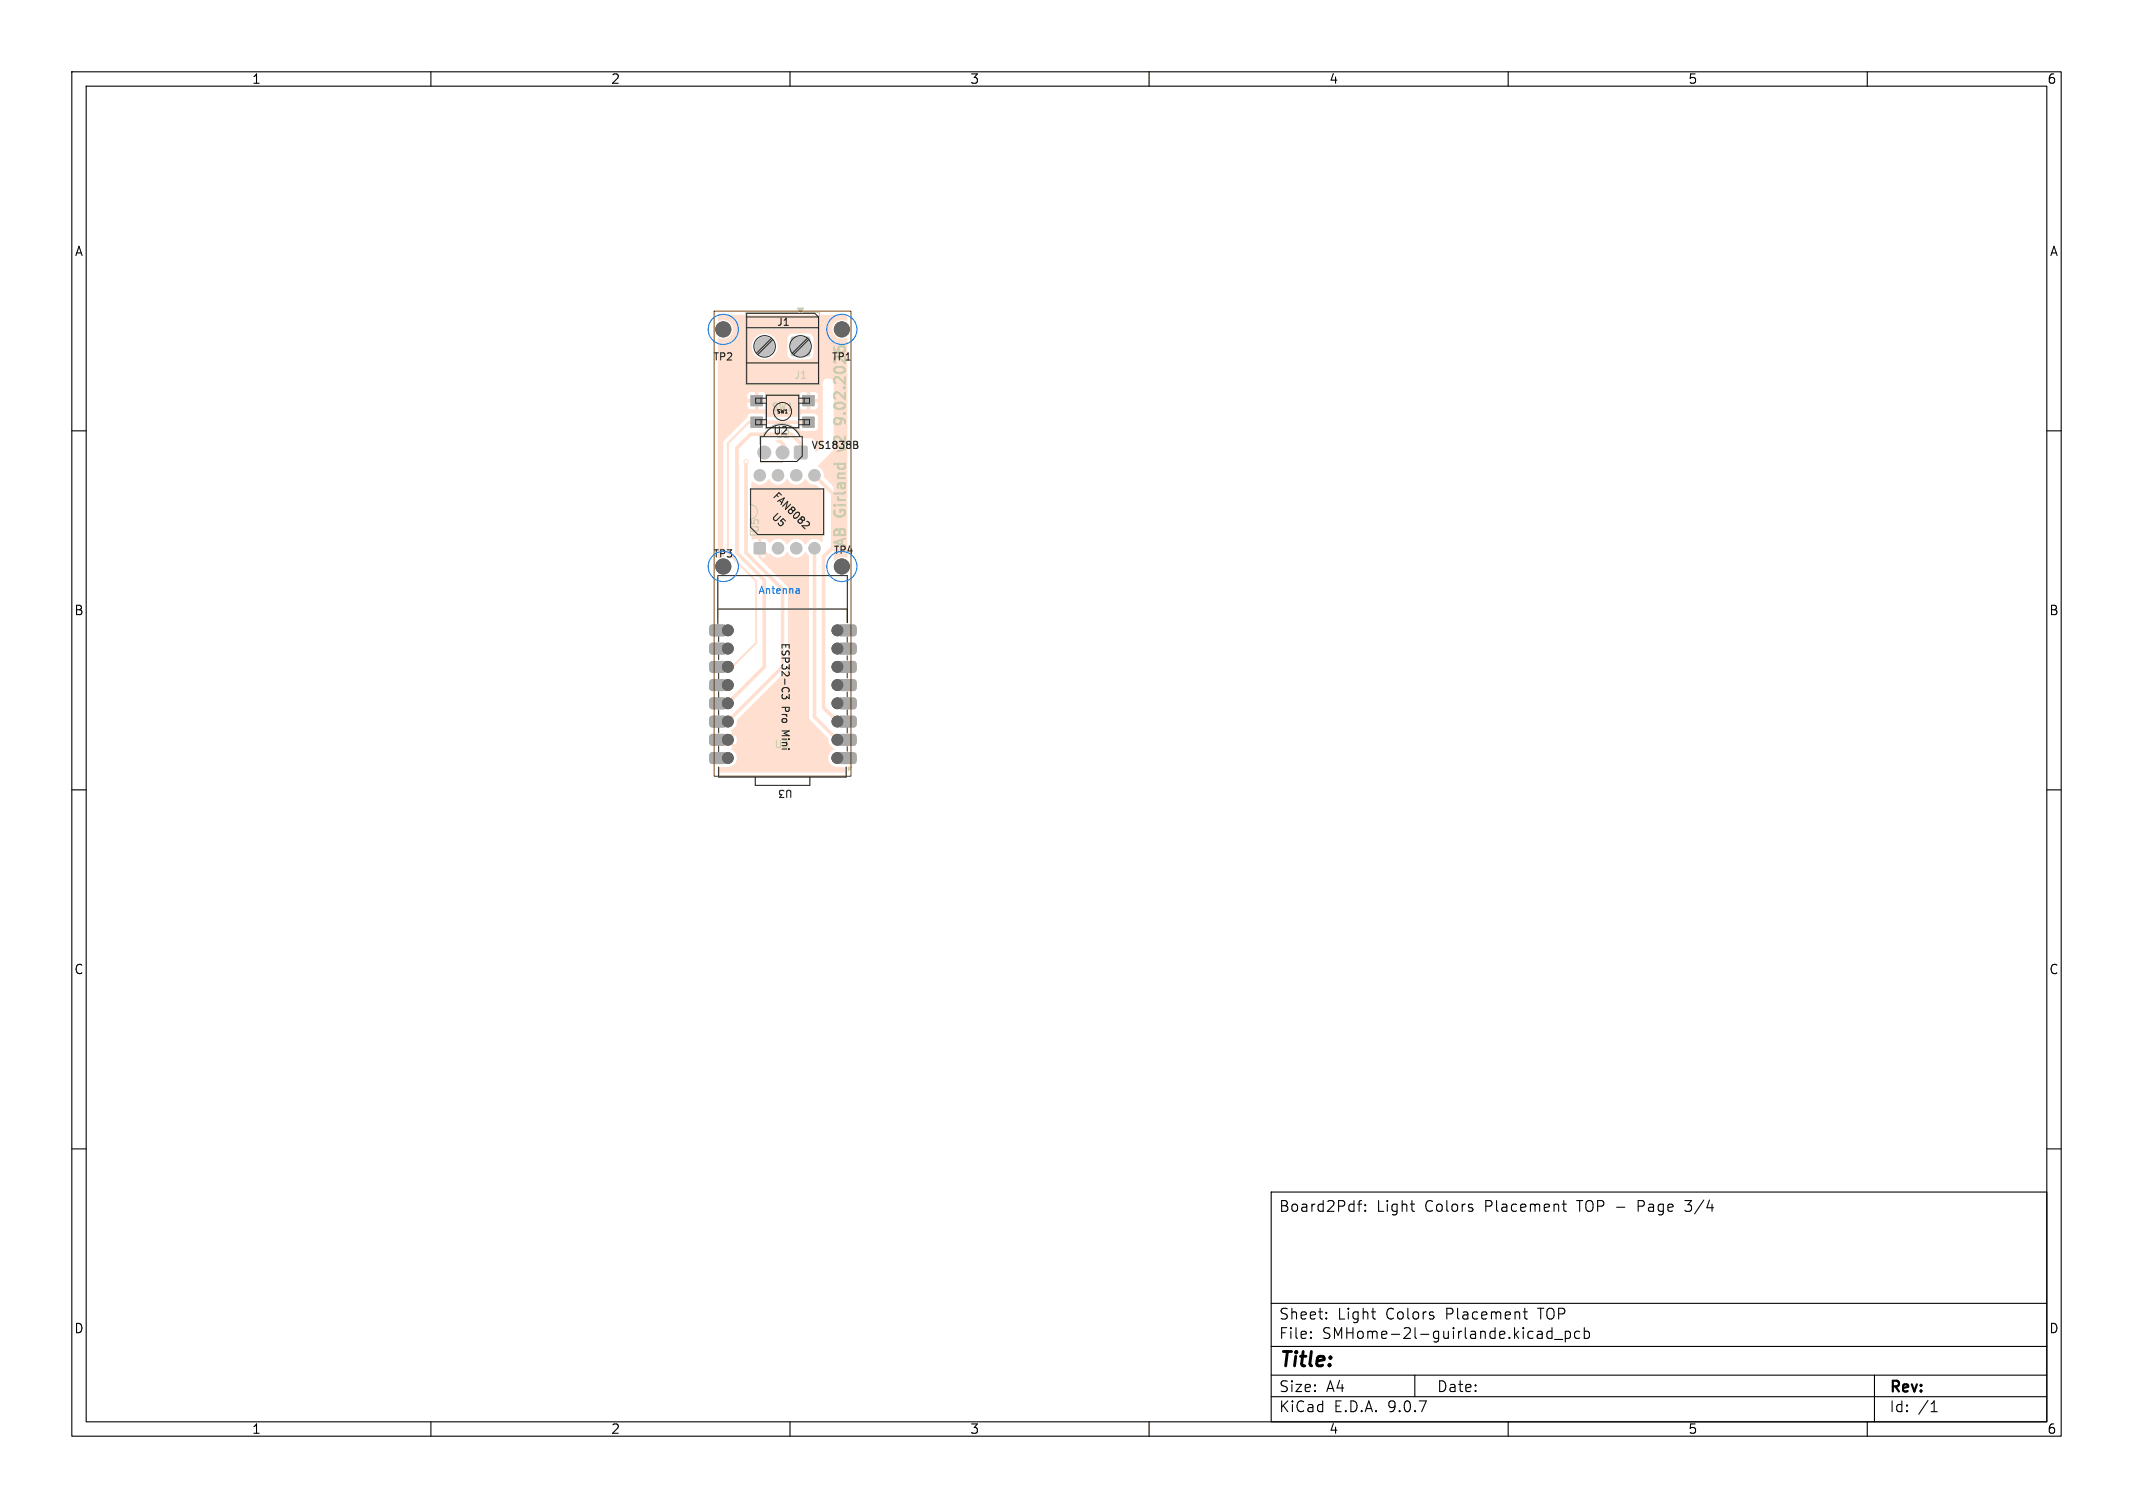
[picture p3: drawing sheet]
<svg xmlns="http://www.w3.org/2000/svg" width="297mm" height="210mm" viewBox="0 0 297 210" stroke-linecap="round" stroke-linejoin="round" font-family="sans-serif">
<g fill="#ffe0d0" stroke="#ffe0d0" stroke-width=".14">
<path d="M105.1 75.6h.1h1.3l.1 .2-.1 1.3-.2 .1-1.2-.1-.1-.2z"/>
<path d="M111.8 58.1h1.6v1.4h-1.6z"/>
<path d="M104.6 58.1h1.6v1.4h-1.6z"/>
<path d="M111.8 55.1h1.6v1.4h-1.6z"/>
<path d="M104.6 55.1h1.6v1.4h-1.6z"/>
<path d="M110.2 47l.2-.1 2.3 .1 .1 .2-.1 2.3h-.2h-2.3v-.2z"/>
<path d="M99 87.1l.2-.1 1.7 .1 .2 .3-.1 1-.3 .2-1.7-.1-.2-.3v-.9z"/>
<path d="M99 89.6h.2h1.7l.2 .4-.1 .9-.3 .2-1.7-.1-.2-.3v-.9z"/>
<path d="M99 92.2l.2-.1 1.7 .1 .2 .3-.1 1-.3 .1h-1.7l-.2-.3v-.9z"/>
<path d="M99 94.7h.2h1.7l.2 .3-.1 1-.3 .2-1.7-.1-.2-.3v-.9z"/>
<path d="M99 97.3l.2-.1 1.7 .1 .2 .3-.1 1-.3 .1-1.7-.1-.2-.3v-.8z"/>
<path d="M116.9 104.9l.2-.1 2 .1 .1 .3-.1 1-.3 .1h-1.9l-.2-.3v-.9z"/>
<path d="M116.9 102.3h.2h2l.1 .4-.1 .9-.3 .2-1.9-.1-.2-.3v-.9z"/>
<path d="M116.9 99.8l.2-.1 2 .1 .1 .3-.1 1-.3 .2-1.9-.1-.2-.3v-.9z"/>
<path d="M116.9 97.3l.2-.1 2 .1 .1 .3-.1 1-.3 .1-1.9-.1-.2-.3v-.8z"/>
<path d="M116.9 94.7h.2h2l.1 .3-.1 1-.3 .2-1.9-.1-.2-.3v-.9z"/>
<path d="M116.9 92.2l.2-.1 2 .1 .1 .3-.1 1-.3 .1h-1.9l-.2-.3v-.9z"/>
<path d="M116.9 89.6h.2h2l.1 .4-.1 .9-.3 .2-1.9-.1-.2-.3v-.9z"/>
<path d="M116.9 87.1l.2-.1 2 .1 .1 .3-.1 1-.3 .2-1.9-.1-.2-.3v-.9z"/>
<path d="M99 99.8l.2-.1 1.7 .1 .2 .3-.1 1-.3 .2-1.7-.1-.2-.3v-.9z"/>
<path d="M99 104.9l.2-.1 1.7 .1 .2 .3-.1 1-.3 .1h-1.7l-.2-.3v-.9z"/>
<path d="M99 102.3h.2h1.7l.2 .4-.1 .9-.3 .2-1.7-.1-.2-.3v-.9z"/>
<path d="M110.7 62.2l.2-.1 1.4 .1 .1 .2-.1 1.4-.1 .1-1.5-.1-.1-.1z"/>
<circle cx="108.3" cy="76.4" r=".8"/>
<circle cx="110.9" cy="76.4" r=".8"/>
<circle cx="113.4" cy="76.4" r=".8"/>
<circle cx="113.4" cy="66.2" r=".8"/>
<circle cx="110.9" cy="66.2" r=".8"/>
<circle cx="108.3" cy="66.2" r=".8"/>
<circle cx="105.8" cy="66.2" r=".8"/>
<circle cx="106.5" cy="48.2" r="1.3"/>
<circle cx="101.3" cy="87.8" r=".75"/>
<circle cx="101.3" cy="90.3" r=".75"/>
<circle cx="101.3" cy="92.9" r=".75"/>
<circle cx="101.3" cy="95.4" r=".75"/>
<circle cx="101.3" cy="97.9" r=".75"/>
<circle cx="116.6" cy="105.6" r=".75"/>
<circle cx="116.6" cy="103" r=".75"/>
<circle cx="116.6" cy="100.5" r=".75"/>
<circle cx="116.6" cy="97.9" r=".75"/>
<circle cx="116.6" cy="95.4" r=".75"/>
<circle cx="116.6" cy="92.9" r=".75"/>
<circle cx="116.6" cy="90.3" r=".75"/>
<circle cx="116.6" cy="87.8" r=".75"/>
<circle cx="101.3" cy="100.5" r=".75"/>
<circle cx="101.3" cy="105.6" r=".75"/>
<circle cx="101.3" cy="103" r=".75"/>
<circle cx="109" cy="63" r=".9"/>
<circle cx="106.4" cy="63" r=".9"/>
<circle cx="103.9" cy="64.3" r=".3"/>
</g>
<path d="M105.4 55.8h7.2M105.4 58.8h7.2M103.9 64.3v12.7l5.1 5.1v10.8l-7.7 7.6M105.8 76.4l4.4 4.4v13.3l-8.9 8.9h-1.3M111.5 63v-1.2l-1.3-1.3h-5.7l-1.9 1.9v14.6l3.8 3.8v12.1l-5.1 5M113.4 66.2l2.6 2.5v7.6l-1.3 1.2v21.1l1.9 1.9M113.4 76.4v23.4l3.2 3.2M115.4 99.3h.1" fill="none" stroke="#ffe0d0" stroke-width=".5"/>
<path d="M105.4 58.8h-1.1l-3 2.9v15.3l4 3.9v8.7l-3.3 3.3h-1.7M100 100.5h1.3M100 100.5h.1" fill="none" stroke="#ffe0d0" stroke-width=".3"/>
<path d="M106.5 48.2l.3 .4" fill="none" stroke="#ffe0d0" stroke-width=".8"/>
<g fill="#ffe0d0">
<path d="M105.5 76.7l.2 .1 .3-.1v1a.98 .98 0 0 0 1.2-.6 1.44 1.44 0 0 0 2.4-.2 1.42 1.42 0 0 0 1.3 .8 1.42 1.42 0 0 0 1.2-.8l.6 .6v22.4l.1 .4 2.6 2.6a1.33 1.33 0 0 0 .8 1.3v.1a1.35 1.35 0 0 0-.3 2.3l.6 .2 1.4 .1 .1 .6-17.9 .1-.1-.1v-.7h.9a1.3 1.3 0 0 0 1.6-.8 1.3 1.3 0 0 0-.7-1.6v-.2l.2-.1-.6-.7h.2l.2-.3 .6 .6a1.24 1.24 0 0 0 0-1.4l-.6 .7-.2-.3-.2-.1 .6-.6-.2-.2v-.1a1.43 1.43 0 0 0 .8-1.4l6.9-7 .2-.4v-11.1l-.2-.2-3.9-4z"/>
<path d="M100 43.9l17.9-.1 .1 .2v.6l-.2 .1a1.31 1.31 0 0 0-1.9 1.2 1.31 1.31 0 0 0 2 1.1l.1 .1v30.5l-.2 .1a1.46 1.46 0 0 0-1.7 .3v-.1v-9.9l-.2-.4-1.2-1.1v-.2a1.53 1.53 0 0 0-.8-1.4l2-2 .2-.4v-8.8a.81 .81 0 0 0-.8-1 .81 .81 0 0 0-.7 1.1v8.2l-.9 .9-.2-.1v-1.2l-.2-.4-.4-.2h-1.1l-1.4-1.3 .1-.1h.7l.2 .3 .3 .1 1.9-.1 .3-.3v-1.6l-.3-.3-1.9-.1-.5 .5h-4.4l-.5-.5h-1.8a.59 .59 0 0 0-.5 .6l-3.2 3.1-.1 .4v15.4a.29 .29 0 0 1 0 .5l-.6 .1-.2-.1v-21h4.2l.1 .3 .3 .1h1.8l.2-.1 .2-.3h4.6l.1 .3 .3 .1h1.7l.3-.1 .2-.3v-.5h-1.1v.9h-.5v-.9h-1v.5h-4.6v-.5h-1.1v.9h-.5v-.9h-1v.5h-4.2v-1.5h4.2v.5h2.6v-.5h4.6v.5h2.6l-.1-.7-.4-.3h-.6v1h-.5v-1l-.8 .1-.2 .4h-4.6l-.3-.4-.8-.1v1h-.5v-1l-.8 .1-.2 .4h-4.2v-7h4.8v.3a1.8 1.8 0 0 0 2.4 1.5 1.8 1.8 0 0 0 .8-2.8h1.8v2.2a.74 .74 0 0 0 .7 .7h2.3l.4-.2 .2-.5v-2.2l-.2-.4-.4-.3h-2.3l-.5 .2-.2 .5h-1.8a1.8 1.8 0 0 0-2-.6 1.8 1.8 0 0 0-1.2 1.6h-4.8v-1a.29 .29 0 0 1 .5 0 1.31 1.31 0 0 0 1.6-1.4 1.31 1.31 0 0 0-1.9-1l-.2-.1z"/>
<path d="M104.7 67.1h.1a1.41 1.41 0 0 0 2.3-.4 1.43 1.43 0 0 0 2.5 0 1.43 1.43 0 0 0 2.5 0 1.62 1.62 0 0 0 1.6 .8l.9 1v6.9l-.2 .1a1.41 1.41 0 0 0-2.3 .3 1.42 1.42 0 0 0-1.2-.8 1.42 1.42 0 0 0-1.3 .8 1.44 1.44 0 0 0-2.5-.2 1.01 1.01 0 0 0-1.1-.5v.9h-.2h-.3v-.9h-.4l-.3 .1-.2-.1z"/>
<path d="M108.2 63.2h.2l.8-.7v.2l.3 .2-.7 .6h-.6l-.1-.1z"/>
<path d="M108.1 61.3l.7-.1 .7 .8-.3 .2v.1l-.8-.6a.31 .31 0 0 1-.4-.4z"/>
</g>
<g fill="#fff" stroke="#fff" stroke-width=".14">
<circle cx="103.9" cy="64.3" r=".15"/>
<circle cx="100.7" cy="78.9" r="1.05"/>
<circle cx="117.2" cy="45.9" r="1.05"/>
<circle cx="105.8" cy="76.4" r=".4"/>
<circle cx="108.3" cy="76.4" r=".4"/>
<circle cx="110.9" cy="76.4" r=".4"/>
<circle cx="113.4" cy="76.4" r=".4"/>
<circle cx="113.4" cy="66.2" r=".4"/>
<circle cx="110.9" cy="66.2" r=".4"/>
<circle cx="108.3" cy="66.2" r=".4"/>
<circle cx="105.8" cy="66.2" r=".4"/>
<circle cx="111.5" cy="48.2" r=".65"/>
<circle cx="106.5" cy="48.2" r=".65"/>
<circle cx="101.3" cy="87.8" r=".42"/>
<circle cx="101.3" cy="90.3" r=".42"/>
<circle cx="101.3" cy="92.9" r=".42"/>
<circle cx="101.3" cy="95.4" r=".42"/>
<circle cx="101.3" cy="97.9" r=".42"/>
<circle cx="116.6" cy="105.6" r=".42"/>
<circle cx="116.6" cy="103" r=".42"/>
<circle cx="116.6" cy="100.5" r=".42"/>
<circle cx="116.6" cy="97.9" r=".42"/>
<circle cx="116.6" cy="95.4" r=".42"/>
<circle cx="116.6" cy="92.9" r=".42"/>
<circle cx="116.6" cy="90.3" r=".42"/>
<circle cx="116.6" cy="87.8" r=".42"/>
<circle cx="101.3" cy="100.5" r=".42"/>
<circle cx="101.3" cy="105.6" r=".42"/>
<circle cx="101.3" cy="103" r=".42"/>
<circle cx="100.7" cy="45.9" r="1.05"/>
<circle cx="117.2" cy="78.9" r="1.05"/>
<circle cx="111.5" cy="63" r=".45"/>
<circle cx="109" cy="63" r=".45"/>
<circle cx="106.4" cy="63" r=".45"/>
</g>
<g fill="#c0c0c0" stroke="#c0c0c0" stroke-width=".14">
<path d="M105.1 75.6h.1h1.3l.1 .2-.1 1.3-.2 .1-1.2-.1-.1-.2z"/>
<path d="M111.8 58.1h1.6v1.4h-1.6z"/>
<path d="M104.6 58.1h1.6v1.4h-1.6z"/>
<path d="M111.8 55.1h1.6v1.4h-1.6z"/>
<path d="M104.6 55.1h1.6v1.4h-1.6z"/>
<path d="M110.2 47l.2-.1 2.3 .1 .1 .2-.1 2.3h-.2h-2.3v-.2z"/>
<path d="M99 87.1l.2-.1 1.7 .1 .2 .3-.1 1-.3 .2-1.7-.1-.2-.3v-.9z"/>
<path d="M99 89.6h.2h1.7l.2 .4-.1 .9-.3 .2-1.7-.1-.2-.3v-.9z"/>
<path d="M99 92.2l.2-.1 1.7 .1 .2 .3-.1 1-.3 .1h-1.7l-.2-.3v-.9z"/>
<path d="M99 94.7h.2h1.7l.2 .3-.1 1-.3 .2-1.7-.1-.2-.3v-.9z"/>
<path d="M99 97.3l.2-.1 1.7 .1 .2 .3-.1 1-.3 .1-1.7-.1-.2-.3v-.8z"/>
<path d="M116.9 104.9l.2-.1 2 .1 .1 .3-.1 1-.3 .1h-1.9l-.2-.3v-.9z"/>
<path d="M116.9 102.3h.2h2l.1 .4-.1 .9-.3 .2-1.9-.1-.2-.3v-.9z"/>
<path d="M116.9 99.8l.2-.1 2 .1 .1 .3-.1 1-.3 .2-1.9-.1-.2-.3v-.9z"/>
<path d="M116.9 97.3l.2-.1 2 .1 .1 .3-.1 1-.3 .1-1.9-.1-.2-.3v-.8z"/>
<path d="M116.9 94.7h.2h2l.1 .3-.1 1-.3 .2-1.9-.1-.2-.3v-.9z"/>
<path d="M116.9 92.2l.2-.1 2 .1 .1 .3-.1 1-.3 .1h-1.9l-.2-.3v-.9z"/>
<path d="M116.9 89.6h.2h2l.1 .4-.1 .9-.3 .2-1.9-.1-.2-.3v-.9z"/>
<path d="M116.9 87.1l.2-.1 2 .1 .1 .3-.1 1-.3 .2-1.9-.1-.2-.3v-.9z"/>
<path d="M99 99.8l.2-.1 1.7 .1 .2 .3-.1 1-.3 .2-1.7-.1-.2-.3v-.9z"/>
<path d="M99 104.9l.2-.1 1.7 .1 .2 .3-.1 1-.3 .1h-1.7l-.2-.3v-.9z"/>
<path d="M99 102.3h.2h1.7l.2 .4-.1 .9-.3 .2-1.7-.1-.2-.3v-.9z"/>
<path d="M110.7 62.2l.2-.1 1.4 .1 .1 .2-.1 1.4-.1 .1-1.5-.1-.1-.1z"/>
<circle cx="108.3" cy="76.4" r=".8"/>
<circle cx="110.9" cy="76.4" r=".8"/>
<circle cx="113.4" cy="76.4" r=".8"/>
<circle cx="113.4" cy="66.2" r=".8"/>
<circle cx="110.9" cy="66.2" r=".8"/>
<circle cx="108.3" cy="66.2" r=".8"/>
<circle cx="105.8" cy="66.2" r=".8"/>
<circle cx="106.5" cy="48.2" r="1.3"/>
<circle cx="101.3" cy="87.8" r=".75"/>
<circle cx="101.3" cy="90.3" r=".75"/>
<circle cx="101.3" cy="92.9" r=".75"/>
<circle cx="101.3" cy="95.4" r=".75"/>
<circle cx="101.3" cy="97.9" r=".75"/>
<circle cx="116.6" cy="105.6" r=".75"/>
<circle cx="116.6" cy="103" r=".75"/>
<circle cx="116.6" cy="100.5" r=".75"/>
<circle cx="116.6" cy="97.9" r=".75"/>
<circle cx="116.6" cy="95.4" r=".75"/>
<circle cx="116.6" cy="92.9" r=".75"/>
<circle cx="116.6" cy="90.3" r=".75"/>
<circle cx="116.6" cy="87.8" r=".75"/>
<circle cx="101.3" cy="100.5" r=".75"/>
<circle cx="101.3" cy="105.6" r=".75"/>
<circle cx="101.3" cy="103" r=".75"/>
<circle cx="109" cy="63" r=".9"/>
<circle cx="106.4" cy="63" r=".9"/>
</g>
<g fill="#a8a8a8" stroke="#a8a8a8" stroke-width=".14">
<path d="M111.8 58.1h1.6v1.4h-1.6z"/>
<path d="M104.6 58.1h1.6v1.4h-1.6z"/>
<path d="M111.8 55.1h1.6v1.4h-1.6z"/>
<path d="M104.6 55.1h1.6v1.4h-1.6z"/>
<path d="M99 87.1l.2-.1 1.7 .1 .2 .3-.1 1-.3 .2-1.7-.1-.2-.3v-.9z"/>
<path d="M99 89.6h.2h1.7l.2 .4-.1 .9-.3 .2-1.7-.1-.2-.3v-.9z"/>
<path d="M99 92.2l.2-.1 1.7 .1 .2 .3-.1 1-.3 .1h-1.7l-.2-.3v-.9z"/>
<path d="M99 94.7h.2h1.7l.2 .3-.1 1-.3 .2-1.7-.1-.2-.3v-.9z"/>
<path d="M99 97.3l.2-.1 1.7 .1 .2 .3-.1 1-.3 .1-1.7-.1-.2-.3v-.8z"/>
<path d="M116.9 104.9l.2-.1 2 .1 .1 .3-.1 1-.3 .1h-1.9l-.2-.3v-.9z"/>
<path d="M116.9 102.3h.2h2l.1 .4-.1 .9-.3 .2-1.9-.1-.2-.3v-.9z"/>
<path d="M116.9 99.8l.2-.1 2 .1 .1 .3-.1 1-.3 .2-1.9-.1-.2-.3v-.9z"/>
<path d="M116.9 97.3l.2-.1 2 .1 .1 .3-.1 1-.3 .1-1.9-.1-.2-.3v-.8z"/>
<path d="M116.9 94.7h.2h2l.1 .3-.1 1-.3 .2-1.9-.1-.2-.3v-.9z"/>
<path d="M116.9 92.2l.2-.1 2 .1 .1 .3-.1 1-.3 .1h-1.9l-.2-.3v-.9z"/>
<path d="M116.9 89.6h.2h2l.1 .4-.1 .9-.3 .2-1.9-.1-.2-.3v-.9z"/>
<path d="M116.9 87.1l.2-.1 2 .1 .1 .3-.1 1-.3 .2-1.9-.1-.2-.3v-.9z"/>
<path d="M99 99.8l.2-.1 1.7 .1 .2 .3-.1 1-.3 .2-1.7-.1-.2-.3v-.9z"/>
<path d="M99 104.9l.2-.1 1.7 .1 .2 .3-.1 1-.3 .1h-1.7l-.2-.3v-.9z"/>
<path d="M99 102.3h.2h1.7l.2 .4-.1 .9-.3 .2-1.7-.1-.2-.3v-.9z"/>
</g>
<path d="M116.2 58.4v.4l.2 .3h.4l.2-.2 .1-.1-.1-.4M117.3 58.3a.53 .53 0 0 1 .4 .6" fill="none" stroke="#cca" stroke-width=".3"/>
<g fill="none" stroke="#cca" stroke-width=".14">
<path d="M103.8 44.1h10.3M103.8 45.6h10.3M103.8 50.5h10.3M106.6 55.3v-.4h4.7v.4M106.6 56.3v2M106.6 59.3v.4h4.7v-.4M111.2 43.5h-7.4v10.1h10.3v-10.1h-2.3M111.3 56.3v2M104.5 68h10.2v6.5h-10.2v-2.2a1 1 0 0 0 1-1 1 1 0 0 0-1-1zM105.9 64.4h3.1M111.7 60.7h-.2a2.82 2.82 0 0 0-2.6-1.7 2.82 2.82 0 0 0-2.6 1.7h-.5v1.2M99.9 86v-5.8h18.1v6.5"/>
<path d="M118 84.8h-18v1.9M100.1 106.8v1.3h17.8v-1.3M105.2 108.1v1.3h7.6v-1.3"/>
</g>
<g fill="#cca" stroke="#cca" stroke-width=".14">
<path d="M111 42.9h.9l-.4 .6z"/>
<path d="M118.1 106.8h.5l-.5 .5z"/>
</g>
<path d="M112.5 72.6l.2 .4-.2 .2M119.2 61.5l.2 .1-.2 .3 .2 .1 .1 .3-.2 .2h-.4M109 96.7l-.1 .4 .2 .2h.3l.1-.3 .4 .3v-.6" fill="none" stroke="#222" stroke-width=".15"/>
<g fill="none" stroke="#222" stroke-width=".14">
<path d="M104 43.6h9.5l.5 .5v9.3h-10zM104 44.1h10M104 45.6h10M104 50.5h10M106 55.5v.7M106 58.5v.7M106.7 55.5h-1.5v.7h1.5M106.7 58.5h-1.5v.7h1.5M106.7 55.1h4.5v4.5h-4.5zM107.4 47.1l-2.1 2.1M107.6 47.3l-2.1 2.1M111.2 55.5h1.5v.7h-1.5"/>
<path d="M111.2 58.5h1.5v.7h-1.5M112 55.5v.7M112 58.5v.7M112.4 47.1l-2.1 2.1M112.6 47.3l-2.1 2.1M104.5 73.4v-5.3h10.2v6.3h-9.2M105.9 60.8h5.8v2.7l-.7 .8h-5.1zM111.4 60.7a2.73 2.73 0 0 0-2.5-1.6 2.73 2.73 0 0 0-2.5 1.7M99.9 80.2h18.1v6.5M99.9 80.3v6.6M100.1 88.7v.7M100.1 91.2v.7"/>
<path d="M100.1 93.8v.7M100.1 96.3v.8M100.1 98.9v.7M100.1 84.8h17.9M118 88.7v.7M118 91.3v.6M118 93.8v.6M118 96.4v.6M118 98.9v.7M100.1 101.4v.7M100.1 103.9v.8M100.1 106.8v1.4h17.7v-1.4"/>
<path d="M105.2 108.2v1.2h7.6v-1.2M118 101.4v.7M118 104v.6"/>
<circle cx="106.5" cy="48.2" r="1.5"/>
<circle cx="109" cy="57.3" r="1.25"/>
<circle cx="111.5" cy="48.2" r="1.5"/>
</g>
<path d="M99.4 43.3h19.1v64.8h-19.1z" fill="none" stroke="#804000" stroke-width=".14"/>
<g fill="none" stroke="#000" stroke-width=".15">
<path d="M10 10h277v190h-277zM12 12h273v186h-273zM60 10v2M110 10v2M160 10v2M210 10v2M260 10v2M10 60h2M285 60h2M10 110h2M285 110h2M10 160h2"/>
<path d="M177 166h108v32h-108zM189 167.7h.6M189.6 167.2l-.3 .1-.1 .1v1.3M190.1 168.6h.1l-.1 .1M190.1 168.6h-.1l.1 .1M190.1 167.8v.1M190.1 168.6v.1M190.1 167.8h.1l-.1 .1M190.1 167.8h-.1l.1 .1M196.4 167.7h.6M196.8 168.7h.2M217.5 167.7h.6"/>
<path d="M217.7 167.2v1.3l.1 .1 .3 .1M234.6 167.2h.9M234.6 168.6l.2 .1M285 160h2M60 198v2M110 198v2M160 198v2M177 194.5h108M177 191.5h108M177 187.5h108M177 181.5h108M182.5 186.3h.1l-.1 .1"/>
<path d="M182.5 186.3v.1M182.5 185.5v.1M182.5 185.5h.1l-.1 .1M184.7 183.6v.1M184.7 183.6h-.1l.1 .1M184.7 182.8v.1M184.7 182.8h-.1l.1 .1M191 182.7h.5M191.4 183.7h.1M197 191.5v3M210 198v2M212.1 182.7h.6"/>
<path d="M212.3 182.2v1.3l.1 .1 .3 .1M216.1 184.9v1.5M216.1 185.5l-.4-.1-.3 .3v.4l.1 .2 .2 .1 .4-.1M216.5 186.5h1.1M218 185.5l.4-.1 .3 .3v.4l-.2 .2-.1 .1-.4-.1M218 185.4v1.5M220 185.5l-.5-.1-.3 .3v.4l.2 .2 .1 .1 .5-.1M220.6 185.5l.4-.1 .3 .3v.4l-.1 .2-.2 .1-.4-.1M220.6 184.9v1.5M260 198v2M261 191.5v6.5M268.9 196.6h.8"/>
<path d="M269 195.5l.3-.4v1.5"/>
</g>
<g fill="#666" stroke="#666" stroke-width=".14">
<circle cx="100.7" cy="78.9" r="1.05"/>
<circle cx="117.2" cy="45.9" r="1.05"/>
<circle cx="101.3" cy="87.8" r=".75"/>
<circle cx="101.3" cy="90.3" r=".75"/>
<circle cx="101.3" cy="92.9" r=".75"/>
<circle cx="101.3" cy="95.4" r=".75"/>
<circle cx="101.3" cy="97.9" r=".75"/>
<circle cx="116.6" cy="105.6" r=".75"/>
<circle cx="116.6" cy="103" r=".75"/>
<circle cx="116.6" cy="100.5" r=".75"/>
<circle cx="116.6" cy="97.9" r=".75"/>
<circle cx="116.6" cy="95.4" r=".75"/>
<circle cx="116.6" cy="92.9" r=".75"/>
<circle cx="116.6" cy="90.3" r=".75"/>
<circle cx="116.6" cy="87.8" r=".75"/>
<circle cx="101.3" cy="100.5" r=".75"/>
<circle cx="101.3" cy="105.6" r=".75"/>
<circle cx="101.3" cy="103" r=".75"/>
<circle cx="100.7" cy="45.9" r="1.05"/>
<circle cx="117.2" cy="78.9" r="1.05"/>
</g>
<g fill="none" stroke="#0080ff" stroke-width=".15">
<path d="M111 82h.2l.1 .1v.5M111.3 82.6h-.3M111.3 82.2l-.3 .1"/>
<circle cx="100.7" cy="45.9" r="2.1"/>
<circle cx="117.2" cy="45.9" r="2.1"/>
<circle cx="100.7" cy="78.9" r="2.1"/>
<circle cx="117.2" cy="78.9" r="2.1"/>
</g>
<text font-size="2.8" x="178" y="190.9">Title:</text>
<g font-size="2.1" fill="#cca">
<text x="117.9" y="57.8" transform="rotate(-90 117.9 57.8)">9.02.2026</text>
<text x="117.9" y="71.8" transform="rotate(-90 117.9 71.8)">Girland</text>
<text x="117.9" y="76.4" transform="rotate(-90 117.9 76.4)">AB</text>
</g>
<text font-size="2.1" fill="#222" x="117.9" y="62.1" transform="rotate(-90 117.9 62.1)">v2</text>
<g font-size="2.1">
<text x="178" y="169">Board2Pdf:</text>
<text x="191.7" y="169">Light</text>
<text x="198.4" y="169">Colors</text>
<text x="206.9" y="169">Placement</text>
<text x="219.9" y="169">TOP -</text>
<text x="228.5" y="169">Page</text>
<text x="235.3" y="169">3/4</text>
<text x="178" y="184">Sheet:</text>
<text x="186.2" y="184">Light</text>
<text x="193" y="184">Colors</text>
<text x="201.5" y="184">Placement</text>
<text x="214.5" y="184">TOP</text>
<text x="178" y="186.7">File:</text>
<text x="184.1" y="186.7">SMHome-2l-guirlande.kicad_pcb</text>
<text x="178" y="196.9">KiCad</text>
<text x="178" y="194.1">Size:</text>
<text x="184.7" y="194.1">A4</text>
<text x="185.7" y="196.9">E.D.A.</text>
<text x="193.3" y="196.9">9.0.7</text>
<text x="200" y="194.1">Date:</text>
<text x="263" y="194.3">Rev:</text>
<text x="263" y="196.9">Id:</text>
<text x="267.1" y="196.9">/1</text>
</g>
<g font-size="1.8">
<text x="35" y="11.9">1</text>
<text x="85" y="11.9">2</text>
<text x="135" y="11.9">3</text>
<text x="185" y="11.9">4</text>
<text x="235" y="11.9">5</text>
<text x="285" y="11.9">6</text>
<text x="10.3" y="35.9">A</text>
<text x="285.4" y="35.9">A</text>
<text x="10.3" y="85.9">B</text>
<text x="285.3" y="85.9">B</text>
<text x="10.3" y="135.9">C</text>
<text x="285.3" y="135.9">C</text>
<text x="10.3" y="185.9">D</text>
<text x="285.3" y="185.9">D</text>
<text x="35" y="199.9">1</text>
<text x="85" y="199.9">2</text>
<text x="135" y="199.9">3</text>
<text x="185" y="199.9">4</text>
<text x="235" y="199.9">5</text>
<text x="285" y="199.9">6</text>
</g>
<g font-size="1.4" fill="#222">
<text x="108.1" y="45.6">J1</text>
<text x="99.2" y="50.4">TP2</text>
<text x="115.7" y="50.4">TP1</text>
<text x="107.6" y="60.7">U2</text>
<text x="112.9" y="62.7">VS1838B</text>
<text x="107.3" y="69.2" transform="rotate(45 107.3 69.2)">FAN8082</text>
<text x="99.2" y="77.8">TP3</text>
<text x="105.9" y="74.3" transform="rotate(-90 105.9 74.3)">U5</text>
<text x="107.1" y="72.1" transform="rotate(45 107.1 72.1)">U5</text>
<text x="116" y="77.3">TP4</text>
<text x="108.6" y="89.4" transform="rotate(90 108.6 89.4)">ESP32-C3</text>
<text x="108.6" y="98.4" transform="rotate(90 108.6 98.4)">Pro</text>
<text x="108.6" y="101.9" transform="rotate(90 108.6 101.9)">Mini</text>
<text x="107.7" y="104.4">U3</text>
<text x="110.5" y="109.8" transform="rotate(-180 110.5 109.8)">U3</text>
</g>
<g font-size="1.4" fill="#cca">
<text x="110.5" y="52.9">J1</text>
<text x="107.3" y="57.4">SW1</text>
<text x="107.9" y="61.2">U2</text>
</g>
<text font-size="1.4" fill="#0080ff" x="105.5" y="82.9">Antenna</text>
<text font-size=".7" fill="#222" x="108.1" y="57.7">SW1</text>
</svg>
